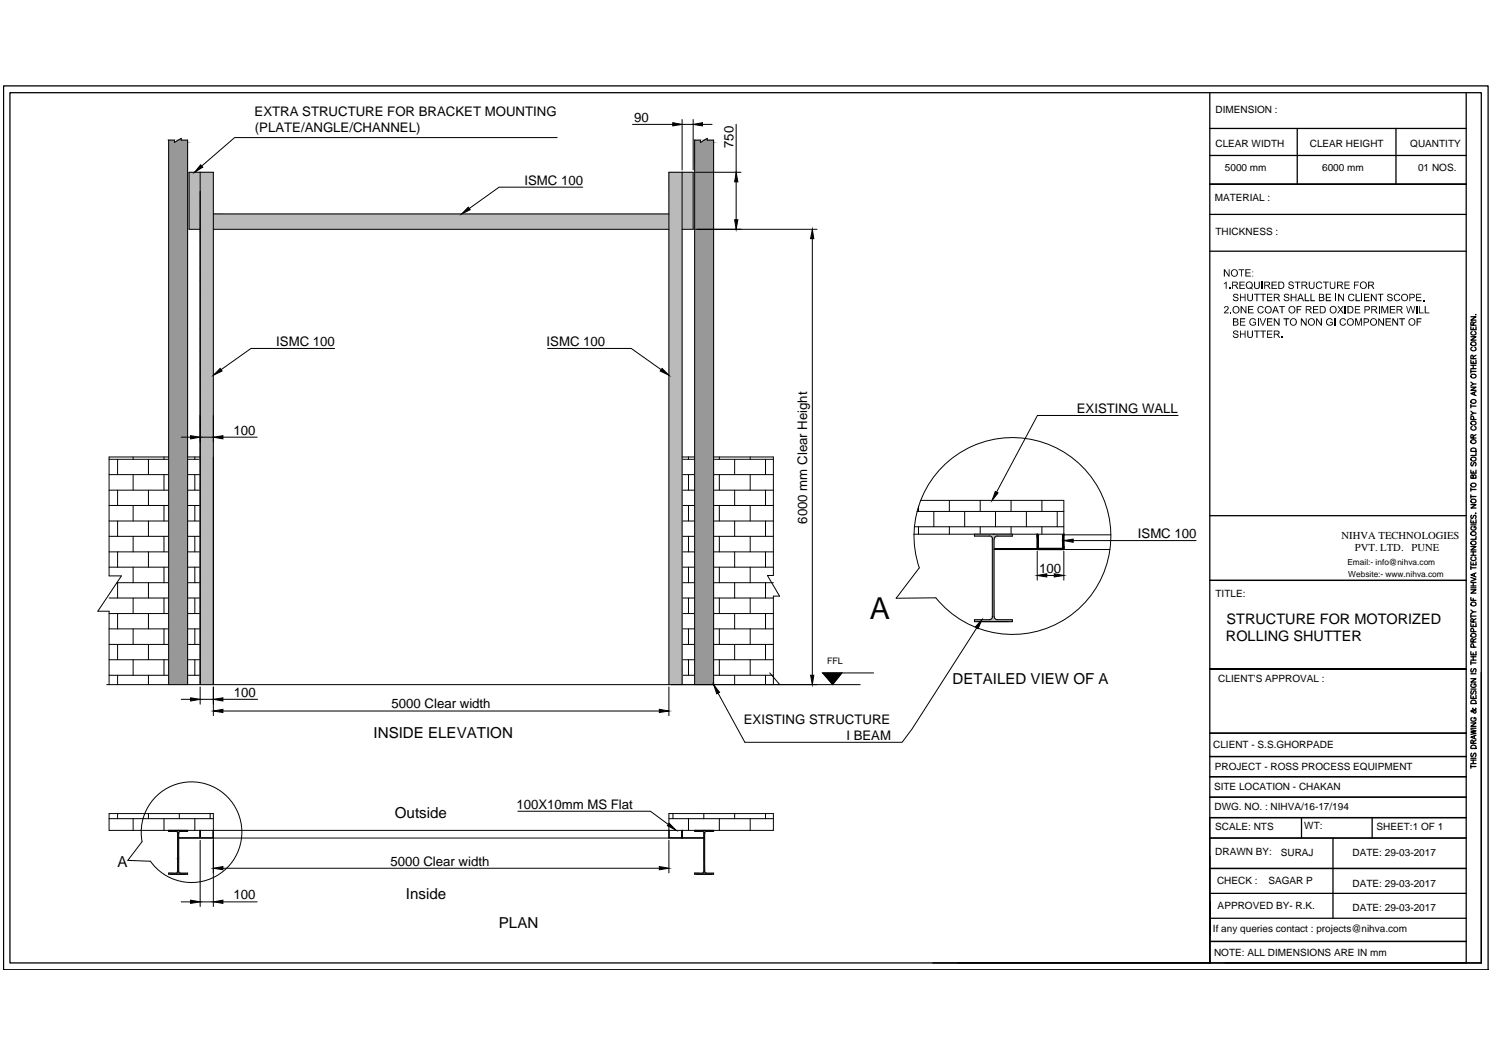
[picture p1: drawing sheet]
<svg xmlns="http://www.w3.org/2000/svg" width="297mm" height="210mm" viewBox="0 0 297 210" stroke-linecap="round" stroke-linejoin="round" font-family="sans-serif">
<!-- layer: 0 -->
<g fill="none" stroke="#000" stroke-width=".2">
<path d="M39.8 34.3v101.9M110.9 27.4h-64.2l-6.6 5.6M115.9 37.2h-16.6l-5.9 4.3M125.8 24.8h8M135.7 23.8v10M135.7 34.3v101.9M135.7 24.8h2.2M137.9 23.8v10M138.4 34.3h9M139.8 24.8h1.9M146.5 24.7v9.6M146.5 36.2v7.5"/>
<path d="M240.7 36.6h51M39.8 45.6h-2.2v-11.3h4.8v101.9M42.4 42.6h90.7M42.4 45.6h90.7M135.7 45.6h2.2v-11.3h-4.8v101.9M138.4 45.6h24.1M161.6 47.5v86.9M66.6 69.3h-16.7l-5.9 4.3M109 69.3h16.6l6 4.3M21.7 91.4h11.9M21.7 94.4h11.9M21.7 97.5h11.9"/>
<path d="M23.4 91.4v3M23.4 97.5v3.1M26.5 90.9v.5M26.5 94.4v3.1M29.5 91.4v3M29.5 97.5v3.1M32.6 90.9v.5M32.6 94.4v3.1M33.6 90.9h-11.9v23.7h2.5l-4.7 7h2.2v14.6M36.1 87h1.8M37.3 91.4h2.5M37.3 94.4h2.5"/>
<path d="M37.3 97.5h2.5M37.3 90.9h2.5M38.8 90.9v.5M38.8 94.4v3.1M39.8 87h2.6M44.4 87h6.8M135.7 91.4h2.5M135.7 94.4h2.5M135.7 97.5h2.5M135.7 90.9h2.5M137 90.9v.5M137 94.4v3.1"/>
<path d="M142 91.4h11.9M142 94.4h11.9M142 97.5h11.9M142 90.9h11.9v23.6h-1.2l2.4 4.1h-1.2v17.6M143.1 90.9v.5M143.1 94.4v3.1M146.2 91.4v3M146.2 97.5v3.1M149.3 90.9v.5M149.3 94.4v3.1M152.3 91.4v3M152.3 97.5v3.1"/>
<path d="M183.2 99.6h28.5v6.7h-29.9M187.8 92.6a19.6 19.6 0 0 1 28.1 .8 19.6 19.6 0 0 1-1.7 28.1 19.6 19.6 0 0 1-28-2.6l-7.9 .1 4.6-6a19.6 19.6 0 0 1 4.9-20.4zM188.9 99.6v2.2M195 99.6v2.2M201.2 99.6v2.2M207.3 99.6v2.2M234.4 82.7h-28l-8.1 15.2M21.7 100.6h11.9M21.7 103.7h11.9M21.7 106.7h11.9M21.7 109.8h11.9M21.7 112.8h11.9"/>
<path d="M21.7 119h11.9M23.3 115.9h10.3M23.4 103.7v3M23.4 109.8v3M23.4 115.9v3.1M26.5 100.6v3.1M26.5 106.7v3.1M26.5 112.8v3.1M26.5 119v3.1M29.5 103.7v3M29.5 109.8v3M29.5 115.9v3.1"/>
<path d="M32.6 100.6v3.1M32.6 106.7v3.1M32.6 112.8v3.1M32.6 119v3.1M37.3 100.6h2.5M37.3 103.7h2.5M37.3 106.7h2.5M37.3 109.8h2.5M37.3 112.8h2.5M37.3 115.9h2.5M37.3 119h2.5M38.8 100.6v3.1"/>
<path d="M38.8 106.7v3.1M38.8 112.8v3.1M38.8 119v3.1M135.7 100.6h2.5M135.7 103.7h2.5M135.7 106.7h2.5M135.7 109.8h2.5M135.7 112.8h2.5M135.7 115.9h2.5M135.7 119h2.5M137 100.6v3.1M137 106.7v3.1"/>
<path d="M137 112.8v3.1M137 119v3.1M142 100.6h11.9M142 103.7h11.9M142 106.7h11.9M142 109.8h11.9M142 112.8h11.9M142 115.9h11.9M142 119h11.9M143.1 100.6v3.1M143.1 106.7v3.1M143.1 112.8v3.1"/>
<path d="M143.1 119v3.1M146.2 103.7v3M146.2 109.8v3M146.2 115.9v3.1M149.3 100.6v3.1M149.3 106.7v3.1M149.3 112.8v3.1M149.3 119v3.1M152.3 103.7v3M152.3 109.8v3M152.3 115.9v3.1M181.9 104.8h29.8"/>
<path d="M182.4 101.8h29.3M182.7 100.7v1.1M182.7 104.8v1.5M185.8 101.8v3M188.9 104.8v1.5M191.9 101.8v3M193.9 106.3v.4h2.9M195 104.8v1.5M196.9 106.6a.61 .61 0 0 1 .6 .6M197.4 107.3v15.4M197.8 109.3h8.6M197.8 107.3v15.4"/>
<path d="M197.8 109.2h8.6M198.1 101.8v3M198.4 106.6a.61 .61 0 0 0-.6 .6M201.2 104.8v1.5M201.4 106.3v.4h-3M204.2 101.8v3M206.4 109.7v5.7M207.3 104.8v1.5M208.3 114.5h1.4M210.3 101.8v3M211.7 106.4h9.3M211.7 109.3h9.1"/>
<path d="M211.7 109.7v5.7M213.5 107.6h24.5M21.2 136.2h149.9M21.7 122.1h11.9M21.7 125.1h11.9M21.7 128.2h11.9M21.7 131.3h11.9M21.7 134.4h11.9M23.4 122.1v3M23.4 128.2v3.1M23.4 134.4v1.8M26.5 125.1v3.1"/>
<path d="M26.5 131.3v3.1M29.5 122.1v3M29.5 128.2v3.1M29.5 134.4v1.8M32.6 125.1v3.1M32.6 131.3v3.1M33.6 136.2v-108.3h1.1v.4l1.4-.8v.4h1.2v108.3M36.1 139.1h1.8M37.3 122.1h2.5M37.3 125.1h2.5M37.3 128.2h2.5M37.3 131.3h2.5"/>
<path d="M37.3 134.4h2.5M38.8 125.1v3.1M38.8 131.3v3.1M39.8 136.7v3.4M39.8 139.1h2.6M42.4 136.7v5.7M44.4 139.1h6.9M133.1 136.7v5.7M135.7 122.1h2.5M135.7 125.1h2.5M135.7 128.2h2.5M135.7 131.3h2.5"/>
<path d="M135.7 134.4h2.5M137 125.1v3.1M137 131.3v3.1M138.2 136.2v-108.3h1.1v.4l1.4-.8v.4h1.3v108.3M142 122.1h11.9M142 125.1h11.9M142 128.2h11.9M142 131.3h11.9M142 134.4h11.9M143.1 125.1v3.1M143.1 131.3v3.1M146.2 122.1v3"/>
<path d="M146.2 128.2v3.1M146.2 134.4v1.8M149.3 125.1v3.1M149.3 131.3v3.1M152.3 122.1v3M152.3 128.2v3.1M152.3 134.4v1.8M153.1 133.9l2 2.3M163.6 133.9h10.2M167.5 133.9l-1.9 2.3M194.3 124.9l-12.8 20.1-2 2.7h-31.3l-5.3-9.8M197.5 122.7a.61 .61 0 0 1-.6 .6"/>
<path d="M197.8 122.7a.61 .61 0 0 0 .6 .6h3v.4h-7.5v-.4h2.9M44.4 141.5h86.8M21.7 162.9h20.7M23.4 161.9v1M26.5 162.9v2.3M28.3 167.4a10 10 0 0 1 11.7-11.6 10 10 0 0 1 6.5 15.2 10 10 0 0 1-16.6 .3l-4.5-.1 2.9-3.7M29.5 161.9v1M32.6 162.9v2.3M33.6 165.2v.2h1.4M35.1 165.4l.3 .3M35.3 165.7v7.7M35.4 173.4l-.3 .3"/>
<path d="M35.5 173.4l.2 .3h1.6v.2h-3.7v-.2h1.4M35.5 166.7h104.5M35.5 166.7h6.9M35.5 165.7v7.7M35.7 161.9v1M35.9 165.4l-.4 .3M36.1 179.4h1.8M37.3 165.2v.2h-1.5M38.8 162.9v2.3M39.8 167.2v13.2M39.8 179.4h2.6M39.9 165.3l-.1 1.4"/>
<path d="M41.8 161.9v1M42.4 165.2v.1M44.4 172.7h86.8M44.4 179.4h6.8M103 161.4h26.4l3.6 2.6M133.1 166.7v-4.8h20.8v3.3h-132.2v-3.3h20.7v18.5M133.1 167.2v6.5M133.1 162.9h20.8M133.1 165.2v.1M133.1 166.7h6.9M133.9 161.9v1M135.7 165.3v1.4"/>
<path d="M137 162.9v2.3M138.2 165.2v.2h1.5M139.7 165.4l.4 .3M140 161.9v1M140 165.7v7.7M140.1 173.4l-.4 .3M140.2 173.4l.2 .3h1.6v.2h-3.8v-.2h1.5M140.2 165.7v7.7M140.5 165.4l-.3 .3M142 165.2v.2h-1.5M143.1 162.9v2.3M146.2 161.9v1"/>
<path d="M149.3 162.9v2.3M152.3 161.9v1"/>
</g>
<g fill="#989898" stroke="#989898" stroke-width=".2">
<path d="M35.5 27.9l.6-.4v.4z"/>
<path d="M140.1 27.9l.6-.4v.4z"/>
<path d="M35.3 170.9h.2z"/>
<path d="M139.3 28.3h2.7l-1.9-.4zM140.1 27.9h1.9v.4z"/>
<path d="M138.2 27.9v.4h1.1zM138.2 27.9h1.1v.4z"/>
<path d="M34.7 28.3h2.6l-1.8-.4zM35.5 27.9h1.8v.4z"/>
<path d="M33.6 27.9v.4h1.1zM33.6 27.9h1.1v.4z"/>
<path d="M138.2 28.3v107.9h3.8zM138.2 28.3h3.8v107.9z"/>
<path d="M33.6 28.3v107.9h3.7zM33.6 28.3h3.7v107.9z"/>
<path d="M138.2 165.2v.2h3.8zM138.2 165.2h3.8v.2z"/>
<path d="M33.6 165.2v.2h3.7zM33.6 165.2h3.7v.2z"/>
<path d="M139.7 165.4l.6 .1zM139.7 165.4h.8z"/>
<path d="M35 165.4l.6 .1zM35 165.4h.8z"/>
<path d="M139.9 165.5l.1 .2h.2zM139.9 165.5h.4l-.1 .2z"/>
<path d="M35.2 165.5l.1 .2h.2zM35.2 165.5h.4l-.1 .2z"/>
<path d="M35.3 165.7v5.2h.2zM35.3 165.7h.2v5.2z"/>
<path d="M35.3 170.9h.2zM35.4 170.9l.1 .1z"/>
<path d="M140 165.7v7.7h.2zM140 165.7h.2v7.7z"/>
<path d="M140 173.4l-.1 .2h.4zM140 173.4h.2l.1 .2z"/>
<path d="M139.7 173.7h.8zM139.9 173.6l.6 .1z"/>
<path d="M138.2 173.7v.2h3.8zM138.2 173.7h3.8v.2z"/>
<path d="M35.3 170.9l.2 .1zM35.3 170.9l.2 .1z"/>
<path d="M35.3 171v2.4h.2zM35.3 171h.2v2.4z"/>
<path d="M35.3 173.4l-.1 .2h.4zM35.3 173.4h.2l.1 .2z"/>
<path d="M35 173.7h.8zM35.2 173.6l.6 .1z"/>
<path d="M33.6 173.7v.2h3.7zM33.6 173.7h3.7v.2z"/>
</g>
<g fill="#bababa" stroke="#bababa" stroke-width=".2">
<path d="M39.8 34.3v56.6h2.6zM39.8 34.3h2.6v56.6z"/>
<path d="M133.1 34.3v101.9h2.6zM133.1 34.3h2.6v101.9z"/>
<path d="M39.8 90.9v45.3h2.6zM39.8 90.9h2.6v45.3z"/>
<path d="M135.7 34.3v11.3h2.2zM135.7 34.3h2.2v11.3z"/>
<path d="M42.4 42.6v3h90.7zM42.4 42.6h90.7v3z"/>
<path d="M37.6 34.3v11.3h2.2zM37.6 34.3h2.2v11.3z"/>
<path d="M193.9 106.3v.4h7.5zM193.9 106.3h7.5v.4z"/>
<path d="M196.8 106.7l1.3 .1zM196.8 106.7h1.6z"/>
<path d="M197.1 106.8l.2 .2h.6zM197.1 106.8h1l-.2 .2z"/>
<path d="M197.3 107l.1 .3h.4zM197.3 107h.6l-.1 .3z"/>
<path d="M197.4 107.3v15.4h.4zM197.4 107.3h.4v15.4z"/>
<path d="M197.4 122.7l-.1 .3h.6zM197.4 122.7h.4l.1 .3z"/>
<path d="M197.3 123l-.2 .2h1zM197.3 123h.6l.2 .2z"/>
<path d="M196.8 123.3h1.6zM197.1 123.2l1.3 .1z"/>
<path d="M193.9 123.3v.4h7.5zM193.9 123.3h7.5v.4z"/>
<path d="M135.7 165.3v1.4zM135.7 165.3v1.4z"/>
<path d="M133.1 165.3v1.4zM133.1 165.3v1.4z"/>
<path d="M42.4 165.3v1.4zM42.4 165.3v1.4z"/>
<path d="M39.8 165.3l.1 1.4zM39.8 165.3l.1 1.4z"/>
<path d="M133.1 166.7h2.6zM133.1 166.7h2.6z"/>
<path d="M39.8 166.7h2.6zM39.8 166.7h2.6z"/>
<path d="M135.7 166.7h4.3zM135.7 166.7h4.3z"/>
<path d="M35.5 166.7h4.3zM35.5 166.7h4.3z"/>
</g>
<g fill="#000" stroke="#000" stroke-width=".2">
<path d="M39.9 32.8l.4 .5-1.6 1zM133.8 24.4l1.9 .4-1.9 .2zM137.9 24.8l1.9-.4v.6zM146.5 34.3l.3 1.9h-.6zM93.2 41.2l.3 .5-1.7 .9zM146.2 43.7h.6l-.3 1.9zM161.6 45.6l.3 1.9h-.6zM42.4 74.7l1.4-1.4 .4 .5zM131.7 73.3l1.4 1.4-1.8-.9zM37.9 86.7l1.9 .3-1.9 .3zM42.4 87l2-.3v.6zM198 97.8l.6 .3-1.2 1.5z"/>
<path d="M206.4 114.5l1.9-.3v.6zM209.7 114.2l2 .3-2 .3zM211.4 106.5l.3-.2v.2zM211.7 107.6l1.8-.3v.6zM37.9 138.8l1.9 .3-1.9 .4zM42.4 139.1l2-.3v.7zM142 136.2l1.2 1.5-.6 .3zM161.3 134.4h.6l-.3 1.8zM163.6 133.9h3.9l-1.9 2.3zM195.4 123.3l-.8 1.8-.6-.4zM42.4 141.5l2-.4v.7zM131.2 141.1l1.9 .4-1.9 .3z"/>
<path d="M37.9 179.1l1.9 .3-1.9 .3zM42.4 172.7l2-.3v.6zM42.4 179.4l2-.3v.6zM131.2 172.4l1.9 .3-1.9 .3zM133.1 163.8l1.4 1.4-1.7-.9z"/>
<path d="M197.8 109.2v.1h13.9zM197.8 109.2h13.9v.1z"/>
<path d="M206.4 106.3v.2h.2zM206.4 106.3l.2 .2z"/>
<path d="M206.4 106.5v2.6h.2zM206.4 106.5h.2v2.6z"/>
<path d="M206.4 109.1l5.3 .1zM206.4 109.1l5.3 .1z"/>
<path d="M211.4 106.5v2.6h.3zM211.4 106.5h.3v2.6z"/>
</g>
<g fill="none" stroke="#000" stroke-width=".25">
<path d="M.7 17.1h295.4v175.8h-295.4zM2 18.4h292.7v173.2h-292.7zM240.7 18.4v173.2M291.7 18.4v173.2h-106.1M240.7 25.6h51M240.7 36.6h51M240.7 30.9h51M258.1 25.6v11M277.7 25.6v11M240.7 42.7h51M240.7 50h51M292.6 77h1.1l-1.1 .7h1.1"/>
<path d="M292.6 71.7v.6h1.1v-.6M292.6 67h1.1l-1.1 .7h1.1M292.6 65v.6h1.1v-.6M292.6 63h1.1l-1.1 .7h1.1M292.6 73.6v.6M292.6 76l.5 .4M292.6 73.9h1.1M292.6 73.3h1.1M292.6 72.7h1.1M292.7 79.7a.48 .48 0 0 1 .6-.2 .48 .48 0 0 1 .2 .7 .51 .51 0 0 1-.6 0 .51 .51 0 0 1-.2-.5zM292.7 74.6a.49 .49 0 0 1 .7-.1 .49 .49 0 0 1 .1 .6 .52 .52 0 0 1-.6 .1 .52 .52 0 0 1-.2-.6zM292.7 68.2a.48 .48 0 0 1 .6-.2 .48 .48 0 0 1 .2 .7 .51 .51 0 0 1-.6 .1 .51 .51 0 0 1-.2-.6z"/>
<path d="M292.9 69.1a.37 .37 0 0 0-.3 .4 .37 .37 0 0 0 .4 .3h.3a.37 .37 0 0 0 .4-.3 .37 .37 0 0 0-.3-.4M292.9 65.9a.37 .37 0 0 0-.3 .5 .37 .37 0 0 0 .4 .3h.3a.37 .37 0 0 0 .4-.3 .37 .37 0 0 0-.3-.5M293.1 71.4l-.1-.7h-.3l-.1 .7h1.1M293.1 64.7v-.6h-.4l-.1 .6h1.1M293.1 65.2v.4M293.1 71.9v.4M293.1 72.7v.6M293.3 78v.6M293.6 62.6h.1M293.7 77.9l-1.1 .4 1.1 .4M293.7 76.4h-.6l-.5 .4M293.7 70.7l-.6 .3"/>
<path d="M293.7 64l-.6 .4M292.6 93.5v.6h1.1v-.6M292.6 80.5v.6M292.6 97.1v.6M292.6 98.5v.6M292.6 98.8h1.1M292.6 97.4h1.1M292.6 81.8l.5 .4M292.6 80.8h1.1M292.7 99.5a.48 .48 0 0 1 .6-.2 .48 .48 0 0 1 .2 .7 .51 .51 0 0 1-.6 0 .51 .51 0 0 1-.2-.5zM292.7 96.3a.48 .48 0 0 1 .6-.2 .48 .48 0 0 1 .2 .7 .5 .5 0 0 1-.6 .1 .5 .5 0 0 1-.2-.6zM292.7 91.1a.49 .49 0 0 1 .7-.1 .49 .49 0 0 1 .1 .6 .52 .52 0 0 1-.6 .1 .52 .52 0 0 1-.2-.6z"/>
<path d="M292.7 89.3a.56 .56 0 0 1 .7-.1 .56 .56 0 0 1 .3 .6h-1.1zM292.7 87.7a.48 .48 0 0 1 .6-.2 .48 .48 0 0 1 .2 .6 .5 .5 0 0 1-.6 .1 .5 .5 0 0 1-.2-.5zM292.7 84a.49 .49 0 0 1 .7-.2 .49 .49 0 0 1 .1 .7 .52 .52 0 0 1-.6 0 .52 .52 0 0 1-.2-.5zM292.8 92l-.2 .3 .2 .4h.2l.4-.7h.1l.2 .3-.2 .4M292.9 84.9a.37 .37 0 0 0-.3 .4 .37 .37 0 0 0 .4 .3h.3a.37 .37 0 0 0 .4-.3 .37 .37 0 0 0-.3-.4M293.1 94.7l.2-.2 .4 .2v.5h-1.1l.1-.6 .2-.1 .2 .1v.6M293.1 87.2v-.6l-.4-.1-.1 .7h1.1M293.1 93.8v.3M293.2 83.5l-.1-.6-.4-.1-.1 .7h1.1M293.7 90v.6h-1.1M293.7 82.2h-.6l-.5 .4M293.7 86.5l-.6 .3"/>
<path d="M206.4 109.2v-2.9l.2 .2v2.7M206.6 109.1h4.8M211.4 109.2v-2.7l.3-.2v3h-5.3M240.7 115.5h51M240.7 102.6h51M292.6 118.9v.6h1.1M292.6 117.3h1.1l-1.1 .7h1.1M292.6 114.9l1.1 .4-1.1 .3M292.6 111.8v.6h1.1v-.6M292.6 108.7h1.1l-1.1 .7h1.1M292.6 103.4v.6h1.1v-.6M292.6 100.4h1.1l-1.1 .7h1.1"/>
<path d="M292.6 112.6v.7M292.6 117h1.1M292.6 116.6h1.1M292.6 115.9h1.1M292.6 113h1.1M292.6 110.5h1.1M292.6 109.8h1.1M292.6 104.4h1.1M292.7 107.9a.48 .48 0 0 1 .6-.3 .48 .48 0 0 1 .2 .7 .51 .51 0 0 1-.6 .1 .51 .51 0 0 1-.2-.5zM292.7 105.9a.49 .49 0 0 1 .7-.1 .49 .49 0 0 1 .1 .7 .52 .52 0 0 1-.6 0 .52 .52 0 0 1-.2-.6zM292.8 102.5l-.2 .2 .1 .4h.3l.2-.5 .3-.1 .2 .2-.2 .5M292.9 110.8a.37 .37 0 0 0-.3 .4 .37 .37 0 0 0 .4 .3h.3a.37 .37 0 0 0 .4-.3 .37 .37 0 0 0-.3-.4"/>
<path d="M292.9 104.8a.37 .37 0 0 0-.3 .4 .37 .37 0 0 0 .4 .3h.3a.36 .36 0 0 0 .4-.4 .36 .36 0 0 0-.4-.3v.2M293.1 103.7v.3M293.1 109.8v.7M293.1 112v.4M293.1 115.9v.7M293.1 119.1v.4M293.3 114.2v.4M293.6 102.1v.1zM293.7 114l-1.1 .4 1.1 .4M293.7 106.7v.6h-1.1M291.7 133.1h-51h51M292.6 138.3v.7h1.1v-.7"/>
<path d="M292.6 135h1.1l-1.1 .7h1.1M292.6 129.7v.6h1.1v-.6M292.6 124.1v.6h1.1v-.6M292.6 122.2v.7M292.6 131.6v.6M292.6 137.1h1.1M292.6 134.1h1.1M292.6 131.9h1.1M292.6 131.3h1.1M292.6 130.7h1.1M292.6 122.6h1.1M292.6 121.4l.5 .3"/>
<path d="M292.7 139.5a.56 .56 0 0 1 1 .1v.4h-1.1zM292.7 126.2a.48 .48 0 0 1 .6-.2 .48 .48 0 0 1 .2 .7 .51 .51 0 0 1-.6 .1 .51 .51 0 0 1-.2-.6zM292.7 120a.48 .48 0 0 1 .6-.2 .48 .48 0 0 1 .2 .7 .51 .51 0 0 1-.6 0 .51 .51 0 0 1-.2-.5zM292.8 137.4l-.2 .3 .1 .3 .3 .1 .2-.6 .3-.1 .2 .3-.2 .4M292.8 133l-.2 .3 .1 .3 .3 .1 .2-.6 .3-.1 .2 .3-.2 .4M292.9 136a.37 .37 0 0 0-.3 .5 .37 .37 0 0 0 .4 .3h.3a.36 .36 0 0 0 .4-.4 .36 .36 0 0 0-.4-.4v.3M293.1 127.7v-.5l-.4-.1-.1 .6h1.1M293.1 123.8v-.6l-.4-.1-.1 .7h1.1M293.1 124.3v.4M293.1 129.9v.4M293.1 130.7v.6M293.1 138.6v.4"/>
<path d="M293.2 128.8l-.1-.6-.4-.1-.1 .7h1.1M293.2 125.7v-.4l-.4-.3-.2 .3v.4h1.1M293.7 121.7h-.6l-.5 .4M293.7 127.1l-.6 .3M293.7 123.1l-.6 .3M294.7 133.8v57.8h-51M240.7 145.9h51M240.7 150.5h51M240.7 154.5h51M240.7 158.6h51M292.6 145.2l1.1 .2-1.1 .3 1.1 .2-1.1 .2M292.6 143.8h1.1l-1.1 .7h1.1"/>
<path d="M292.6 152.5h1.1M292.6 152.2v.7M292.6 151.9h1.1M292.6 151.2h1.1M292.6 150.9h1.1M292.6 144.9h1.1M292.7 148.4a.56 .56 0 0 1 1 .2v.3h-1.1zM292.8 149.8l-.2 .3 .1 .3 .3 .1 .2-.5 .3-.2 .2 .3-.2 .4M292.9 142.8a.37 .37 0 0 0-.3 .4 .37 .37 0 0 0 .4 .3h.3a.36 .36 0 0 0 .4-.4 .36 .36 0 0 0-.4-.3v.2M293.1 140.9l-.1 .1a.57 .57 0 0 1 .6 .8h-.3l-.4-.5-.3 .2 .2 .1 .4-.1 .4-.3v-.3M293.1 147.9v-.6h-.4l-.1 .6h1.1M293.1 151.2v.7"/>
<path d="M293.3 146.4v.5M293.7 146.3l-1.1 .4 1.1 .4M293.7 147.3l-.6 .3M240.7 170.3v21.3h-50.1M240.7 179.3v12.3M240.7 166.7h51M240.7 172.8h51M240.7 177.7h51M258.9 162.7v4M265.2 166.7v16M273 162.7v4M291.7 162.7h-51h51"/>
<path d="M240.7 182.7h51M240.7 187.3h51"/>
</g>
<g fill="#000">
<path d="M243.5 53.6h.2l.8 1.1v-1.1h.1v1.4h-.2l-.7-1.1v1.1h-.2zM243.5 56.4l.5-.4v1.5h-.1v-1.2l-.3 .2zM244.6 57.3h.2v.2h-.2zM245.3 58.7l.3-.3h.5l.2 .2 .1 .3h-.2l-.2-.3a.26 .26 0 0 0-.4 0 .26 .26 0 0 0 .1 .4l.4 .1a.47 .47 0 0 1 .2 .7 .47 .47 0 0 1-.8 0l-.2-.3 .1-.1 .3 .3a.28 .28 0 0 0 .5 0 .28 .28 0 0 0-.3-.4l-.6-.3zM246.6 56h1v.2h-.8v.4h.8v.2h-.8v.5h.9v.2h-1.1zM246.7 58.4h.2v.6h.7v-.6h.2v1.5h-.2v-.7h-.7v.7h-.2zM246.4 53.6h1.2v.1h-.5v1.3h-.2v-1.3h-.5zM247.8 53.6h1v.1h-.8v.5h.8v.2h-.8v.4h.9v.2h-1.1zM248.1 58.4h.3v.9a.37 .37 0 0 0 .3 .5 .37 .37 0 0 0 .4-.5v-.9h.2v1.1l-.1 .3-.3 .1-.6-.1zM249.5 58.4h1.1v.2h-.4v1.3h-.2v-1.3h-.5zM249.5 56h.2v1.1l.3 .2a.33 .33 0 0 0 .4-.1 .33 .33 0 0 0 0-.4v-.8h.2v1.3l-.5 .2-.4-.1-.2-.3zM251 56h.2v1.5h-.2z"/>
<path d="M250.7 58.4h1.2v.2h-.5v1.3h-.2v-1.3h-.5zM252.1 58.4h1v.2h-.8v.5h.8v.2h-.8v.4h.8v.2h-1zM253 56h1v.2h-.8v.4h.8v.2h-.8v.5h.9v.2h-1.1zM255.5 58.7l.2-.3h.5l.2 .2 .1 .3-.5-.3a.24 .24 0 0 0-.4 .2 .24 .24 0 0 0 .4 .2l.3 .2a.47 .47 0 0 1 0 .6 .47 .47 0 0 1-.6 .1l-.3-.4 .2-.1 .2 .3a.31 .31 0 0 0 .4 .1 .31 .31 0 0 0 .1-.4 .31 .31 0 0 0-.4-.1l-.4-.2zM256.4 56.2l.5-.2a.37 .37 0 0 1 .5 .4l-.2 .1-.3-.3a.25 .25 0 0 0-.4 .1 .25 .25 0 0 0 .3 .3l.4 .1 .3 .4-.3 .3-.3 .1-.4-.1-.2-.4h.2l.1 .3h.2a.26 .26 0 0 0 .4-.2 .26 .26 0 0 0-.3-.3l-.5-.2zM256.8 58.4h.2v.6h.8v-.6h.1v1.5h-.1v-.7h-.8v.7h-.2zM257.6 56h1.1v.2h-.4v1.3h-.3v-1.3h-.4zM259.6 58.4h.2v1.3h.7v.2h-.9zM260.7 58.4h.2v1.3h.7v.2h-.9zM260.4 56h.2v.9a.39 .39 0 0 0 .4 .4 .39 .39 0 0 0 .4-.5v-.8h.1v1.3l-.3 .2h-.3a.53 .53 0 0 1-.5-.7zM261.9 56.2l.7-.2 .4 .2v.2l-.1 .1-.2-.3h-.4l-.3 .4v.5l.3 .2h.4l.2-.3h.2l-.2 .4-.7 .1-.3-.3-.1-.7zM263.2 56h1.2v.2h-.5v1.3h-.2v-1.3h-.5z"/>
<path d="M263.8 58.4h1v.2h-.8v.5h.7v.2h-.7v.4h.9v.2h-1.1zM264.6 56h.1v.9a.39 .39 0 0 0 .5 .4 .39 .39 0 0 0 .3-.5v-.8h.2v.9a.47 .47 0 0 1-.6 .6l-.3-.1-.2-.2zM265.7 58.4h.2v1.5h-.2zM266.2 58.4h.2l.8 1.2v-1.2h.2v1.5h-.2l-.8-1.1v1.1h-.2zM267.5 56h1v.2h-.8v.4h.8v.2h-.8v.5h.8v.2h-1zM268.3 58.7l.4-.3h.4l.3 .3-.1 .2-.2-.3-.6 .1-.1 .6 .3 .4a.41 .41 0 0 0 .6-.3l.2 .1-.3 .4-.7-.1-.3-.4zM269.4 56h1v.2h-.8v.4h.6v.2h-.6v.7h-.2zM269.7 58.4h.2v1.3h.7v.2h-.9zM270.9 58.4h.1v1.5h-.1zM271.4 58.4h1v.2h-.8v.5h.8v.2h-.8v.4h.9v.2h-1.1zM272.7 58.4h.3l.7 1.2v-1.2h.2v1.5h-.2l-.7-1.1v1.1h-.3zM274.1 58.4h1.1v.2h-.4v1.3h-.2v-1.3h-.5z"/>
<path d="M276 58.6l.3-.2h.4l.4 .5h-.3l-.1-.3a.26 .26 0 0 0-.4 .1 .26 .26 0 0 0 .1 .3l.7 .3-.1 .5-.2 .1h-.5l-.3-.3v-.1l.1-.1 .3 .4 .3-.1a.2 .2 0 0 0 .2-.2 .2 .2 0 0 0-.1-.2l-.7-.2zM277.4 58.7l.4-.3h.4l.3 .3-.1 .2-.2-.3-.5 .1-.2 .6a.43 .43 0 0 0 .4 .5 .43 .43 0 0 0 .5-.4l.2 .1-.3 .4-.7-.1-.3-.4zM281.8 58.4h1v.2h-.9v.5h.8v.2h-.8v.4h.9v.2h-1zM283.1 59.7h.2v.2h-.2zM243.6 61l.2-.1 .6 .1v.6l-.7 .6h.8v.1h-1l.1-.2 .6-.6a.29 .29 0 0 0-.1-.5 .29 .29 0 0 0-.4 .3h-.2zM244.8 62.1h.1v.2h-.1zM245.4 65.9l.7-.1 .3 .4h-.2l-.1-.3h-.3a.24 .24 0 0 0-.3 .3 .24 .24 0 0 0 .4 .2l.3 .1a.48 .48 0 0 1 0 .7 .48 .48 0 0 1-.7-.1l-.2-.4h.1l.2 .3h.4a.22 .22 0 0 0 .2-.2 .22 .22 0 0 0-.2-.2l-.7-.3zM246.7 63.3h1v.2h-.8v.5h.8v.1h-.8v.5h.9v.2h-1.1zM246.7 65.8h.2v.6h.7v-.6h.2v1.4h-.2v-.7h-.7v.7h-.2zM246.8 60.9h.2l.8 1.1v-1.1h.2v1.4h-.2l-.8-1.1v1.1h-.2zM248.3 60.9h1.1v.2h-.9v.4h.8v.2h-.8v.5h.9v.1h-1.1zM248.1 65.8h.3v.9a.37 .37 0 0 0 .4 .4 .37 .37 0 0 0 .3-.5v-.8h.2l-.1 1.2-.3 .3-.5-.1-.3-.4z"/>
<path d="M248.7 63.5l.8-.2 .4 .4-.2 .1-.2-.3h-.3a.59 .59 0 0 0-.4 .8 .59 .59 0 0 0 .9 .2v-.3h-.4v-.2h.6l-.1 .7-.7 .1-.4-.2-.1-.8zM249.5 65.8h1.1v.1h-.4v1.3h-.2v-1.3h-.5zM250.2 63.3h.2v1.5h-.2zM250.6 63.3h.2l.4 1.3 .5-1.3h.2l-.6 1.5h-.2zM250.7 65.8h1.2v.1h-.5v1.3h-.2v-1.3h-.5zM250.3 61.1l.4-.2h.4l.3 .2v.2h-.2l-.1-.2h-.5l-.3 .4 .1 .5 .3 .2 .4-.1 .1-.3 .2 .1-.2 .4-.5 .1-.4-.3-.1-.7zM252.1 63.3h1v.2h-.8v.5h.8v.1h-.8v.5h.9v.2h-1.1zM252.1 65.8h1v.1h-.8v.5h.8v.2h-.8v.4h.8v.2h-1zM253.4 63.3h.2l.8 1.2v-1.2h.2v1.5h-.2l-.8-1.1v1.1h-.2zM254.9 67h.2v.2h-.2zM254.5 60.9h1.1v.2h-.4v1.2h-.2v-1.2h-.5zM255.3 63.3h1.2v.2h-.5v1.3h-.2v-1.3h-.5z"/>
<path d="M258 60.9h.9v.2h-.7v.4h.7v.2h-.7v.6h-.2zM258.8 63.3h.2l.8 1.2v-1.2h.2v1.5h-.3l-.7-1.1v1.1h-.2zM261.2 60.9h1.1v.2h-.9v.4h.8v.2h-.8v.5h.9v.1h-1.1zM261.9 63.3h.1l.8 1.2v-1.2h.2v1.5h-.2l-.8-1.1v1.1h-.1zM264 63.5l.7-.2 .5 .4-.2 .1-.1-.2-.4-.1a.59 .59 0 0 0-.4 .8 .59 .59 0 0 0 .9 .2v-.3h-.4v-.2h.6l-.1 .7-.7 .1-.4-.2-.2-.6zM265.5 63.3h.2v1.5h-.2zM266.1 60.9h.2l.4 .6 .4-.6h.2l-.5 .7 .6 .7h-.3l-.4-.5-.4 .5h-.3l.6-.7zM267.5 60.9h.2v1.4h-.2zM266.8 63.4l.6-.1 .4 .4-.2 .1-.2-.3h-.4l-.2 .2-.1 .5a.46 .46 0 0 0 .5 .4 .46 .46 0 0 0 .4-.3l.2 .1-.4 .4-.7-.1-.1-.3-.1-.6zM269.6 60.9h1v.2h-.9v.4h.8v.2h-.8v.5h.9v.1h-1zM269.6 63.3h.3l.4 1.3 .4-1.3h.3v1.5h-.2v-1.2l-.4 1.2h-.2l-.4-1.2v1.2h-.2zM274.2 63.3h.2l.8 1.2v-1.2h.2v1.5h-.2l-.8-1.1v1.1h-.2z"/>
<path d="M274.3 60.9h.2v1.4h-.2zM274.8 60.9h.3l.4 1.2 .5-1.2h.2v1.4h-.2v-1.2l-.4 1.2h-.2l-.4-1.2v1.2h-.2zM275.7 63.3h1v.2h-.8v.5h.8v.1h-.8v.5h.9v.2h-1.1zM276.5 60.9h1.1v.2h-.9v.4h.8v.2h-.8v.5h.9v.1h-1.1zM277 63.3h.2l.8 1.2v-1.2h.2v1.5h-.3l-.7-1.1v1.1h-.2zM278.4 63.3h1.1v.2h-.5v1.3h-.2v-1.3h-.4zM279.8 60.9h.1l.3 1.2 .4-1.2h.2l.3 1.2 .3-1.2h.2l-.4 1.4h-.2l-.3-1.2-.4 1.2h-.2zM281.8 60.9h.2v1.4h-.2zM281.8 63.3h1v.2h-.7v.5h.6v.1h-.6v.7h-.3zM282.3 60.9h.2v1.3h.7v.1h-.9zM283.4 60.9h.3v1.3h.7v.1h-1z"/>
<path d="M244.9 54.3a.75 .75 0 0 1 1.5 0 .75 .75 0 0 1-1.5 0zM245.3 53.8l-.2 .3v.5l.3 .3 .5-.1 .2-.2-.1-.6-.4-.3z"/>
<path d="M245.1 56h.9l.2 .2v.4l-.3 .2 .5 .7h-.2l-.5-.7h-.4v.7h-.2zM245.3 56.2v.5h.4a.24 .24 0 0 0 .4-.2 .24 .24 0 0 0-.3-.3z"/>
<path d="M248 56.2l.4-.2 .6 .1 .2 .4v.5a.25 .25 0 0 0-.1 .2 .25 .25 0 0 0 .2 .2l-.1 .2-.3-.2-.3 .1-.5-.1-.3-.5zM248.1 56.3v.8l.4 .2h.2l-.1-.1v-.1l.3 .1 .1-.2-.1-.7-.2-.1z"/>
<path d="M249.2 54h.1v.2h-.1zM249.2 54.8h.1v.2h-.1z"/>
<path d="M251.5 56h.7a.41 .41 0 0 1 .5 .4 .41 .41 0 0 1-.4 .4l.5 .7h-.3l-.4-.7h-.4v.7h-.2zM251.7 56.2v.5h.4a.25 .25 0 0 0 .4-.2 .25 .25 0 0 0-.3-.3z"/>
<path d="M253.4 58.4h.8l.3 .2v.5l-.3 .2 .5 .6h-.2l-.6-.6h-.3v.6h-.2zM253.6 58.6v.5h.4a.25 .25 0 0 0 .4-.2 .25 .25 0 0 0-.3-.3z"/>
<path d="M254.3 56h.8l.3 .2 .1 .8-.2 .4-1 .1zM254.5 56.2v1.1h.6l.2-.2v-.5a.37 .37 0 0 0-.5-.4z"/>
<path d="M258.6 58.4h.3l.5 1.5h-.2l-.1-.4h-.6l-.2 .4h-.2zM258.7 58.6l-.2 .7h.5z"/>
<path d="M258.9 56h.8a.4 .4 0 0 1 .4 .4 .4 .4 0 0 1-.4 .4l.5 .7h-.2l-.5-.7h-.4v.7h-.2zM259.1 56.2v.5h.4a.26 .26 0 0 0 .4-.2 .26 .26 0 0 0-.3-.3z"/>
<path d="M262.4 58.4h.6l.4 .2v.4l-.2 .1 .3 .2v.3l-.2 .3h-.9zM262.6 58.6v.5h.3a.26 .26 0 0 0 .4-.3 .26 .26 0 0 0-.4-.2zM262.6 59.3v.4h.4a.26 .26 0 0 0 .3-.2 .26 .26 0 0 0-.4-.2z"/>
<path d="M266 56h.9l.3 .2a.37 .37 0 0 1-.1 .4 .37 .37 0 0 1-.3 .2l.5 .7h-.2l-.5-.7h-.4v.7h-.2zM266.2 56.2v.5h.4a.25 .25 0 0 0 .3-.2 .25 .25 0 0 0-.3-.3z"/>
<path d="M270.5 56.7a.75 .75 0 0 1 1.5 0 .75 .75 0 0 1-1.5 0zM271 56.2l-.3 .4 .1 .5 .2 .2h.5l.2-.3v-.5l-.2-.3z"/>
<path d="M272.2 56h.8a.4 .4 0 0 1 .3 .4 .4 .4 0 0 1-.3 .4l.5 .7h-.3l-.4-.7h-.4v.7h-.2zM272.4 56.2v.5h.4a.26 .26 0 0 0 .4-.2 .26 .26 0 0 0-.4-.3z"/>
<path d="M278.8 59.2a.72 .72 0 0 1 1.4 0 .72 .72 0 0 1-1.4 0zM279.2 58.7l-.2 .3v.4l.2 .3 .4 .1 .3-.4v-.4l-.3-.4z"/>
<path d="M280.4 58.4l.9 .1 .2 .3-.2 .5h-.7v.6h-.2zM280.6 58.6v.6h.4a.28 .28 0 0 0 .3-.3 .28 .28 0 0 0-.3-.3z"/>
<path d="M245.3 61.1l.7-.2 .5 .3 .1 .5-.3 .6-.5 .1-.5-.3-.1-.3zM245.6 61.1l-.2 .3 .1 .6 .3 .2h.4l.2-.4-.1-.6-.3-.2z"/>
<path d="M245.3 63.3l.6 .1a.37 .37 0 0 1 .4 .2 .37 .37 0 0 1-.1 .4 .4 .4 0 0 1 .2 .5 .4 .4 0 0 1-.5 .3h-.6zM245.5 63.5v.5h.3a.25 .25 0 0 0 .4-.3 .24 .24 0 0 0-.4-.2zM245.5 64.1v.5h.4a.27 .27 0 0 0 .3-.3 .27 .27 0 0 0-.3-.2z"/>
<path d="M251.6 61.6a.75 .75 0 0 1 1.5 0 .75 .75 0 0 1-1.5 0zM252 61.2l-.2 .2 .1 .6 .3 .2 .5-.1 .1-.3v-.5l-.4-.3z"/>
<path d="M253.6 60.9h.3l.6 1.4h-.3l-.1-.4h-.6l-.2 .4h-.2zM253.7 61l-.2 .8h.5z"/>
<path d="M253.4 65.8h.9l.2 .2a.42 .42 0 0 1-.3 .6l.5 .6h-.2l-.5-.6h-.4v.6h-.2zM253.6 65.9v.5h.4a.24 .24 0 0 0 .4-.2 .24 .24 0 0 0-.3-.3z"/>
<path d="M256.4 61.2l.5-.3 .6 .1 .2 .4-.1 .7-.5 .3-.5-.1-.2-.4zM256.7 61.1l-.2 .4 .1 .5 .3 .2 .4-.1 .2-.4v-.5l-.3-.2z"/>
<path d="M256.6 64a.75 .75 0 0 1 1.5 0 .75 .75 0 0 1-1.5 0zM257 63.6l-.2 .3 .1 .6 .2 .1h.5l.2-.3v-.6l-.3-.2z"/>
<path d="M259.8 60.9h.8l.3 .2v.4l-.4 .2 .6 .6h-.3l-.5-.6h-.3v.6h-.2zM260 61.1v.4h.4a.24 .24 0 0 0 .3-.2 .24 .24 0 0 0-.3-.2z"/>
<path d="M260.3 63.6l.4-.3 .6 .1 .3 .5-.1 .6-.4 .3-.6-.1-.3-.5zM260.6 63.5l-.2 .4v.4l.2 .3h.5l.3-.3v-.5l-.3-.3z"/>
<path d="M262.6 60.9l1 .1 .2 .4v.5l-.3 .4h-.9zM262.7 61.1v1.1l.7-.1 .2-.4-.1-.5-.2-.1z"/>
<path d="M264.5 61.6a.75 .75 0 0 1 1.5 0 .75 .75 0 0 1-1.5 0zM264.9 61.2l-.2 .2 .1 .6 .3 .2 .4-.1 .2-.2-.1-.7-.3-.2z"/>
<path d="M268 64a.74 .74 0 0 1 1.4 0 .74 .74 0 0 1-1.4 0zM268.3 63.6l-.1 .3 .1 .6 .2 .1h.4l.2-.3v-.6l-.3-.2z"/>
<path d="M268.1 60.9l1 .1 .2 .4v.5l-.3 .4h-.9zM268.3 61.1v1.1l.6-.1 .2-.4-.1-.5-.2-.1z"/>
<path d="M271.3 63.3l.8 .1 .3 .3-.2 .4-.7 .1v.6h-.2zM271.5 63.5v.5h.4a.26 .26 0 0 0 .3-.2 .26 .26 0 0 0-.3-.3z"/>
<path d="M271.5 60.9h.8l.2 .2v.3a.38 .38 0 0 1-.5 .4h-.4v.5h-.1zM271.6 61.1v.5h.4a.27 .27 0 0 0 .4-.3 .27 .27 0 0 0-.4-.2z"/>
<path d="M272.6 64.1a.74 .74 0 0 1 1.4 0 .74 .74 0 0 1-1.4 0zM273 63.5l-.2 .3v.6l.3 .2h.4l.3-.3-.1-.6-.2-.2z"/>
<path d="M272.8 60.9h.9l.2 .2v.4l-.4 .2 .6 .6h-.3l-.4-.6h-.4v.6h-.2zM273 61.1v.4h.5a.24 .24 0 0 0 .3-.2 .24 .24 0 0 0-.3-.2z"/>
<path d="M277.9 60.9h.6a.4 .4 0 0 1 .5 .4 .4 .4 0 0 1-.4 .4l.5 .6h-.2l-.5-.6h-.4v.6h-.1zM278 61.1v.4h.5a.26 .26 0 0 0 .3-.2 .26 .26 0 0 0-.3-.2z"/>
<path d="M280.2 64.1a.75 .75 0 0 1 1.5 0 .75 .75 0 0 1-1.5 0zM280.5 63.6l-.1 .6a.55 .55 0 0 0 .7 .3 .55 .55 0 0 0 .4-.6 .55 .55 0 0 0-.7-.4z"/>
</g>
<text font-size="6" x="173" y="123.2">A</text>
<g font-size="3">
<text x="189.5" y="136.1">DETAILED VIEW OF A</text>
<text x="74.3" y="146.8">INSIDE ELEVATION</text>
<text x="78.6" y="162.8">Outside</text>
<text x="23.4" y="172.5">A</text>
<text x="80.8" y="178.9">Inside</text>
<text x="99.3" y="184.6">PLAN</text>
</g>
<g font-size="2.9">
<text x="244" y="124.1">STRUCTURE FOR MOTORIZED</text>
<text x="243.9" y="127.6">ROLLING SHUTTER</text>
</g>
<g font-size="2.6">
<text x="50.7" y="23.1">EXTRA STRUCTURE FOR BRACKET MOUNTING</text>
<text x="50.7" y="26.4">(PLATE/ANGLE/CHANNEL)</text>
<text x="126.2" y="24.2">90</text>
<text x="146" y="29.4" transform="rotate(-90 146 29.4)">750</text>
<text x="104.3" y="36.7">ISMC 100</text>
<text x="55" y="68.8">ISMC 100</text>
<text x="108.7" y="68.8">ISMC 100</text>
<text x="214.2" y="82.2">EXISTING WALL</text>
<text x="46.4" y="86.5">100</text>
<text x="160.6" y="104.2" transform="rotate(-90 160.6 104.2)">6000 mm Clear Height</text>
<text x="226.4" y="107">ISMC 100</text>
<text x="206.7" y="114">100</text>
<text x="46.5" y="138.7">100</text>
<text x="77.9" y="141">5000 Clear width</text>
<text x="148" y="144">EXISTING STRUCTURE</text>
<text x="168.4" y="147.2">I BEAM</text>
<text x="102.7" y="160.9">100X10mm MS Flat</text>
<text x="77.7" y="172.2">5000 Clear width</text>
<text x="46.4" y="178.9">100</text>
</g>
<g font-size="2.1">
<text x="266.9" y="107.3">NIHVA TECHNOLOGIES</text>
<text x="269.6" y="109.7">PVT. LTD.</text>
<text x="280.9" y="109.7">PUNE</text>
</g>
<g font-size="2">
<text x="241.8" y="22.5">DIMENSION :</text>
<text x="241.8" y="29.2">CLEAR WIDTH</text>
<text x="260.6" y="29.2">CLEAR HEIGHT</text>
<text x="280.6" y="29.2">QUANTITY</text>
<text x="243.7" y="34">5000 mm</text>
<text x="263" y="34">6000 mm</text>
<text x="282.1" y="34">01 NOS.</text>
<text x="241.7" y="39.9">MATERIAL :</text>
<text x="241.8" y="46.8">THICKNESS :</text>
<text x="241.8" y="118.8">TITLE:</text>
<text x="242.4" y="135.7">CLIENT'S APPROVAL :</text>
<text x="241.4" y="148.8">CLIENT - S.S.GHORPADE</text>
<text x="241.7" y="153.1">PROJECT - ROSS PROCESS EQUIPMENT</text>
<text x="241.5" y="157.1">SITE LOCATION - CHAKAN</text>
<text x="241.6" y="161.1">DWG. NO. : NIHVA/16-17/194</text>
<text x="241.8" y="165.1">SCALE: NTS</text>
<text x="259.5" y="165">WT:</text>
<text x="273.9" y="165.1">SHEET:1 OF 1</text>
<text x="241.8" y="170.2">DRAWN BY:</text>
<text x="254.8" y="170.3">SURAJ</text>
<text x="269.1" y="170.3">DATE: 29-03-2017</text>
<text x="242.1" y="175.8">CHECK :</text>
<text x="252.4" y="175.8">SAGAR P</text>
<text x="269.1" y="176.4">DATE: 29-03-2017</text>
<text x="241.3" y="185.4">If any queries contact : projects@nihva.com</text>
<text x="242.3" y="180.8">APPROVED BY- R.K.</text>
<text x="269.1" y="181.3">DATE: 29-03-2017</text>
<text x="241.5" y="190.2">NOTE: ALL DIMENSIONS ARE IN mm</text>
</g>
<text font-size="1.8" x="164.5" y="132.2">FFL</text>
<g font-size="1.7">
<text x="268.1" y="112.4">Email:- info@nihva.com</text>
<text x="268.3" y="114.8">Website:- www.nihva.com</text>
</g>
</svg>
